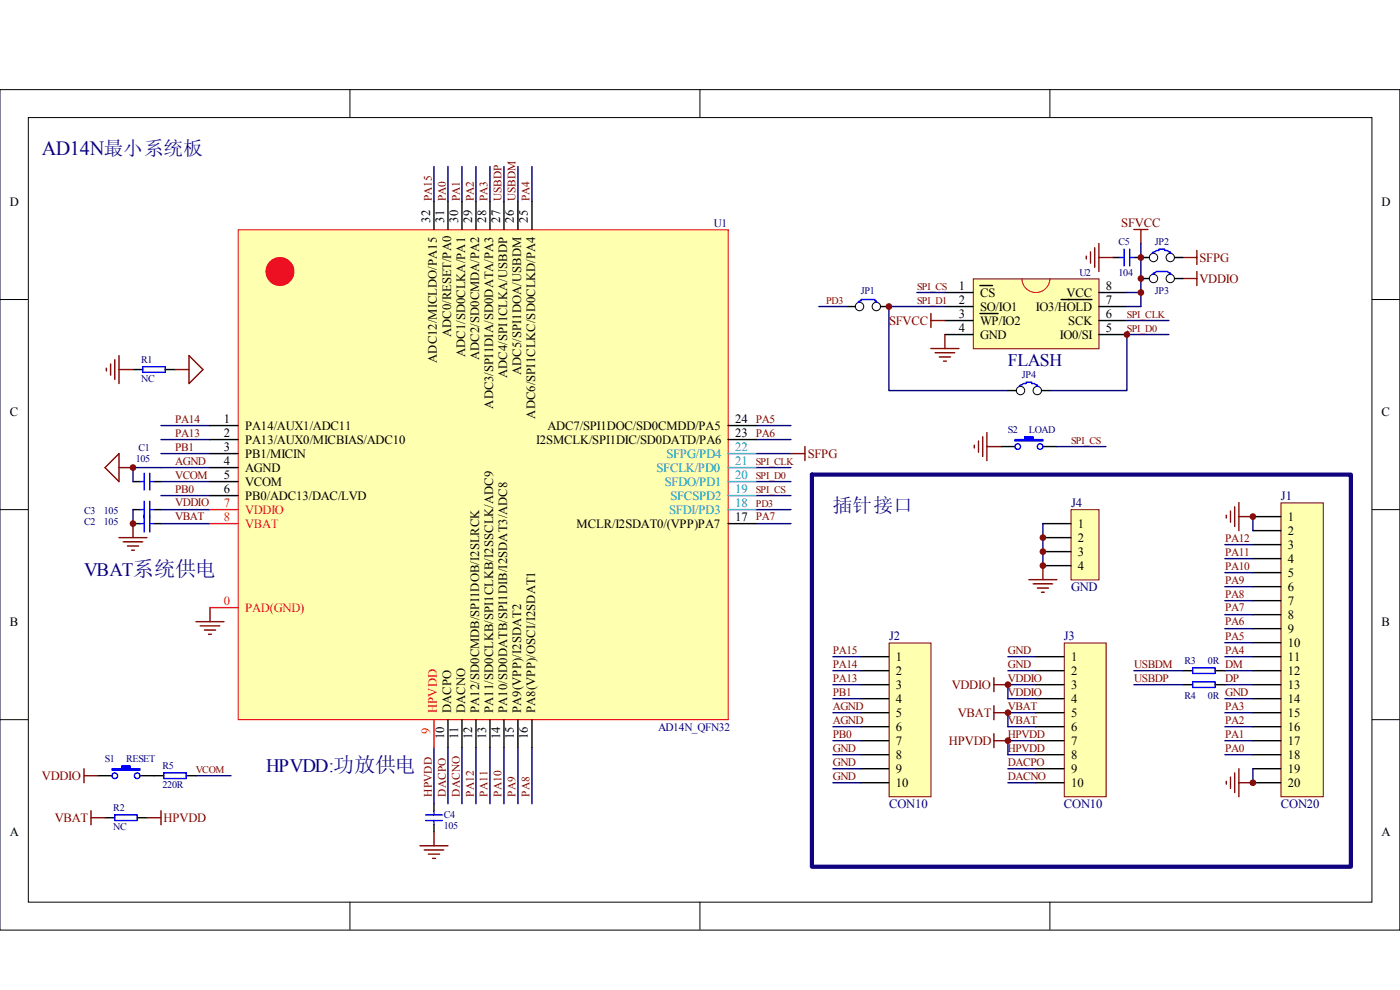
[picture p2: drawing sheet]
<svg xmlns="http://www.w3.org/2000/svg" width="297mm" height="210mm" viewBox="0 0 297 210" stroke-linecap="round" stroke-linejoin="round" font-family="sans-serif">
<g fill="none" stroke="#000" stroke-width=".21">
<path d="M0 19h297v178.2h-297zM74.2 19v5.9M148.5 19v5.9M222.7 19v5.9M6 24.9h285v166.4h-285zM0 63.5h5.9M291 63.5h6M0 108.1h5.9M291 108.1h6M0 152.6h5.9M291 152.6h6M74.2 191.2v5.9"/>
<path d="M148.5 191.2v5.9M222.7 191.2v5.9"/>
</g>
<path d="M160.4 96.2h7.4M160.4 99.1h7.4M160.4 102.1h7.4M160.4 105.1h7.4M160.4 108.1h7.4M160.4 111h7.4M41.6 164.5h7.4" fill="none" stroke="#000080" stroke-width=".3"/>
<g fill="none" stroke="#800000" stroke-width=".3">
<path d="M22.3 99.1l2.9-2.9v5.9zM25.2 99.1h3M25.2 114h6M26.1 114.9h4.2M27 115.8h2.4M27.9 116.7h.6M28.2 111v3M17.8 163v3M17.8 164.5h3M89.1 179.3h5.9M92.1 176.3v3M90 180.2h4.1"/>
<path d="M90.9 181.1h2.3M91.8 182h.6"/>
</g>
<path d="M28.2 108.1h1.5M28.2 111h1.5M28.2 102.1h1.5M32.7 108.1h1.5M32.7 111h1.5M32.7 102.1h1.5M20.8 164.5h3M29.7 164.5h3M92.1 170.4v1.5M92.1 174.9v1.4" fill="none" stroke="#000" stroke-width=".3"/>
<path d="M23.8 163h2v-.6h1.8v.6h2.1v.3h-5.9z" fill-rule="evenodd" fill="#00f" stroke="#00f" stroke-width=".3"/>
<g fill="none" stroke="#00f" stroke-width=".3">
<path d="M29.7 108.1h.9M29.7 111h.9M29.7 102.1h.9M30.6 100.3v3.6M30.6 106.3v6.5M31.8 108.1h.9M31.8 100.3v3.6M31.8 106.3v6.5M31.8 111h.9M31.8 102.1h.9M90.3 174h3.5M90.3 172.8h3.5"/>
<path d="M92.1 171.9v.9M92.1 174v.9"/>
<circle cx="24.4" cy="164.5" r=".6"/>
<circle cx="29.1" cy="164.5" r=".6"/>
</g>
<path d="M188.7 136.4h8.8v32.5h-8.8z" fill="#ffffb0"/>
<path d="M188.6 136.3h8.9v32.6h-8.9z" fill="none" stroke="#800000" stroke-width=".21"/>
<path d="M182.6 139.2h6M182.6 142.2h6M182.6 145.2h6M182.6 148.1h6M182.6 151.1h6M182.6 154.1h6M182.6 157h6M182.6 160h6M182.6 163h6M182.6 166h6" fill="none" stroke="#000" stroke-width=".3"/>
<path d="M225.9 136.4h8.8v32.5h-8.8z" fill="#ffffb0"/>
<path d="M225.8 136.3h8.9v32.6h-8.9z" fill="none" stroke="#800000" stroke-width=".21"/>
<path d="M219.8 139.2h5.9M219.8 142.2h5.9M219.8 145.2h5.9M219.8 148.1h5.9M219.8 151.1h5.9M219.8 154.1h5.9M219.8 157h5.9M219.8 160h5.9M219.8 163h5.9M219.8 166h5.9" fill="none" stroke="#000" stroke-width=".3"/>
<path d="M271.8 106.7h8.9v62.2h-8.9z" fill="#ffffb0"/>
<path d="M271.7 106.6h9v62.3h-9z" fill="none" stroke="#800000" stroke-width=".21"/>
<g fill="none" stroke="#000" stroke-width=".3">
<path d="M28.2 78.4h2.1M35 78.4h2.1M265.8 109.5h5.9M265.8 112.5h5.9M265.8 115.5h5.9M265.8 118.4h5.9M265.8 121.4h5.9M265.8 124.4h5.9M265.8 127.4h5.9M265.8 130.3h5.9M265.8 133.3h5.9M265.8 136.3h5.9"/>
<path d="M265.8 139.2h5.9M265.8 142.2h5.9M265.8 145.2h5.9M265.8 148.1h5.9M265.8 151.1h5.9M265.8 154.1h5.9M265.8 157h5.9M22.3 173.4h2M29.1 173.4h2.1M265.8 160h5.9M265.8 163h5.9M265.8 166h5.9"/>
</g>
<g fill="none" stroke="#000080" stroke-width=".3">
<path d="M259.9 115.5h5.9M259.9 118.4h5.9M176.7 139.2h5.9M213.8 139.2h6M259.9 121.4h5.9M259.9 124.4h5.9M259.9 127.4h5.9M259.9 130.3h5.9M259.9 133.3h5.9M259.9 136.3h5.9M259.9 139.2h5.9M176.7 142.2h5.9"/>
<path d="M176.7 145.2h5.9M176.7 148.1h5.9M176.7 151.1h5.9M176.7 154.1h5.9M176.7 157h5.9M213.8 142.2h6M219.8 145.2h-6v2.9h6M219.8 151.1h-6v3h6M219.8 157h-6v3h6M259.9 142.2h5.9M259.9 145.2h5.9M259.9 148.1h5.9"/>
<path d="M259.9 151.1h5.9M259.9 154.1h5.9M259.9 157h5.9M176.7 160h5.9M176.7 163h5.9M176.7 166h5.9M213.8 163h6M213.8 166h6M259.9 160h5.9"/>
</g>
<g fill="none" stroke="#800000" stroke-width=".3">
<path d="M22.6 78.1v.5M23.5 77.2v2.3M24.3 76.3v4.1M25.2 75.4v5.9M25.2 78.4h3M37.1 78.4h3M40.1 75.4l3 3-3 2.9zM210.9 143.7v3M210.9 149.6v3M210.9 155.6v2.9M210.9 145.2h2.9M210.9 151.1h2.9"/>
<path d="M210.9 157h2.9M19.3 171.9v3M19.3 173.4h3M31.2 173.4h3M34.2 171.9v3"/>
</g>
<path d="M30.3 77.8h4.7v1.1h-4.7zM24.3 172.8h4.8v1.2h-4.8z" fill="none" stroke="#00f" stroke-width=".3"/>
<path d="M227.3 108.1h5.8v14.9h-5.8z" fill="#ffffb0"/>
<path d="M227.2 108.1h5.9v14.9h-5.9z" fill="none" stroke="#800000" stroke-width=".21"/>
<path d="M221.2 111h6M221.2 114h6M221.2 117h6M221.2 119.9h6M250.9 142.2h2.1M250.9 145.2h2.1M257.8 142.2h2.1M257.8 145.2h2.1" fill="none" stroke="#000" stroke-width=".3"/>
<g fill="none" stroke="#000080" stroke-width=".3">
<path d="M92.1 35.3v7.4M95 35.3v7.4M98 35.3v7.4M101 35.3v7.4M103.9 35.3v7.4M106.9 35.3v7.4M109.9 35.3v7.4M112.9 35.3v7.4M34.2 96.2h10.3M34.2 93.2h10.3M34.2 90.2h10.3M44.5 99.1h-16.3v3"/>
<path d="M160.4 93.2h7.4M160.4 90.2h7.4M28.2 108.1v2.9M34.2 102.1h10.3M34.2 105.1h10.3M34.2 111h10.3M34.2 108.1h10.3M221.2 111v8.9M265.8 109.5v3M92.1 158.5v11.9M95 158.5v11.9M98 158.5v11.9"/>
<path d="M101 158.5v11.9M103.9 158.5v11.9M106.9 158.5v11.9M109.9 158.5v11.9M112.9 158.5v11.9M240.5 145.2h10.4M240.5 142.2h10.4M265.8 163v3"/>
</g>
<g fill="none" stroke="#800000" stroke-width=".3">
<path d="M221.2 119.9v3M260.1 109.2v.6M261 108.3v2.4M261.9 107.5v4.1M262.8 106.6v5.9M262.8 109.5h3M41.6 131.8h5.9M42.5 132.7h4.1M43.4 133.6h2.3M44.2 134.5h.6M44.5 128.8v3M218.3 122.9h5.9"/>
<path d="M219.2 123.8h4.1M220.1 124.7h2.3M220.9 125.6h.6M260.1 165.7v.6M261 164.8v2.3M261.9 163.9v4.1M262.8 163v5.9M262.8 166h3"/>
</g>
<path d="M253 141.6h4.8v1.2h-4.8zM253 144.6h4.8v1.2h-4.8z" fill="none" stroke="#00f" stroke-width=".3"/>
<circle cx="28.2" cy="99.1" r=".59" fill="#800000" stroke="#800000" stroke-width=".21"/>
<path d="M206.6 59.2h26.5v14.7h-26.5z" fill="#ffffb0"/>
<path d="M206.5 59.1h26.6v14.8h-26.6z" fill="none" stroke="#800000" stroke-width=".21"/>
<g fill="none" stroke="#000" stroke-width=".3">
<path d="M236.1 54.6h1.5M240.5 54.6h1.5M200.5 62h5.9M200.5 65h5.9M200.5 68h5.9M200.5 70.9h5.9M207.9 60.5h2.7M207.9 66.5h3.8M225.1 63.5h6.5M233.1 62h6M233.1 65h6M233.1 68h6"/>
<path d="M233.1 70.9h6M212.3 94.7h3M221.2 94.7h3"/>
</g>
<path d="M216.8 59.1a2.97 2.97 0 0 0 3 2.9 2.97 2.97 0 0 0 2.9-2.9" fill="none" stroke="#bf0000" stroke-width=".21"/>
<g fill="none" stroke="#800000" stroke-width=".3">
<path d="M230.4 54.3v.6M231.3 53.4v2.4M232.2 52.5v4.2M233.1 54.6h3M233.1 51.6v6M250.9 54.6h3M253.9 53.1v3M197.5 73.9h5.9M197.5 66.5v2.9M197.5 68h3M198.4 74.8h4.1M199.3 75.7h2.3"/>
<path d="M200.2 76.6h.6M200.5 70.9v3M167.8 96.2h3M170.8 94.7v3M206.7 94.4v.6M207.6 93.5v2.4M208.5 92.6v4.2M209.4 91.7v6M209.4 94.7h2.9"/>
</g>
<path d="M194.5 62h6M194.5 65h6M239.1 68h8.9M239.1 70.9h8.9M239.1 62h2.9v3h-2.9M224.2 94.7h10.4" fill="none" stroke="#000080" stroke-width=".3"/>
<path d="M215.3 93.2h2.1v-.6h1.8v.6h2v.3h-5.9z" fill-rule="evenodd" fill="#00f" stroke="#00f" stroke-width=".3"/>
<g fill="none" stroke="#00f" stroke-width=".3">
<path d="M237.6 54.6h.9M238.5 52.8v3.6M239.7 54.6h.8M239.7 52.8v3.6"/>
<circle cx="215.9" cy="94.7" r=".59"/>
<circle cx="220.6" cy="94.7" r=".59"/>
</g>
<g fill="#800000" stroke="#800000" stroke-width=".21">
<circle cx="28.2" cy="111" r=".59"/>
<circle cx="265.8" cy="109.5" r=".6"/>
<circle cx="265.8" cy="166" r=".59"/>
<circle cx="213.8" cy="145.2" r=".59"/>
<circle cx="213.8" cy="151.1" r=".59"/>
<circle cx="213.8" cy="157" r=".59"/>
<circle cx="221.2" cy="114" r=".59"/>
<circle cx="221.2" cy="117" r=".6"/>
<circle cx="221.2" cy="119.9" r=".6"/>
</g>
<path d="M172.2 100.6h114.4v83.2h-114.4z" fill="none" stroke="#11037f" stroke-width=".89"/>
<path d="M50.6 48.8h103.9v103.8h-103.9z" fill="#ffffb0"/>
<path d="M50.5 48.7h104v103.9h-104z" fill="none" stroke="#f00" stroke-width=".21"/>
<g fill="none" stroke="#000" stroke-width=".3">
<path d="M92.1 42.7v6M95 42.7v6M98 42.7v6M101 42.7v6M103.9 42.7v6M106.9 42.7v6M109.9 42.7v6M112.9 42.7v6M242 59.1h1.8M242 54.6h1.8M249.2 59.1h1.7M249.2 54.6h1.7"/>
<path d="M179.7 65h1.7M186.8 65h1.8M44.5 90.2h6M44.5 93.2h6M44.5 96.2h6M44.5 99.1h6M154.4 90.2h6M154.4 93.2h6M213.8 82.8h1.8M220.9 82.8h1.8M44.5 105.1h6M44.5 102.1h6"/>
<path d="M154.4 111h6M95 152.6v5.9M98 152.6v5.9M101 152.6v5.9M103.9 152.6v5.9M106.9 152.6v5.9M109.9 152.6v5.9M112.9 152.6v5.9M32.7 164.5h2M39.5 164.5h2.1"/>
</g>
<path d="M44.5 108.1h6M44.5 111h6M44.5 128.8h6M92.1 152.6v5.9" fill="none" stroke="#ee0e22" stroke-width=".3"/>
<circle cx="59.4" cy="57.6" r="2.97" fill="#ee0e22" stroke="#ee0e22" stroke-width=".21"/>
<path d="M154.4 99.1h6M154.4 96.2h6M154.4 108.1h6M154.4 105.1h6M154.4 102.1h6" fill="none" stroke="#009cca" stroke-width=".3"/>
<path d="M240.5 48.7h3M242 48.7v2.9M250.9 59.1h3M253.9 57.6v2.9" fill="none" stroke="#800000" stroke-width=".3"/>
<g fill="none" stroke="#000" stroke-width=".21">
<circle cx="244.7" cy="54.6" r=".89"/>
<circle cx="244.7" cy="59.1" r=".89"/>
<circle cx="248.3" cy="54.6" r=".89"/>
<circle cx="248.3" cy="59.1" r=".89"/>
<circle cx="182.3" cy="65" r=".89"/>
<circle cx="185.9" cy="65" r=".89"/>
<circle cx="216.5" cy="82.8" r=".89"/>
<circle cx="220.1" cy="82.8" r=".89"/>
</g>
<path d="M244.4 58.2h.3v-.3h.3l.3-.3h2.4l.3 .3h.3v.3h.3M244.4 53.7l.9-.6h.6v-.3h1.2v.3h.6l.3 .3h.3v.3h.3M182 64.1l.3-.3h.3v-.3h3v.3h.3v.3h.3M216.2 81.9l.9-.6h.6v-.3h1.2v.3h.6l.3 .3h.3v.3h.3M34.7 163.9h4.8v1.2h-4.8z" fill="none" stroke="#00f" stroke-width=".3"/>
<path d="M242 51.6v10.4M173.7 65h6M194.5 65h-5.9v17.8h25.2M239.1 70.9v11.9h-16.4" fill="none" stroke="#000080" stroke-width=".3"/>
<g fill="#800000" stroke="#800000" stroke-width=".21">
<circle cx="239.1" cy="70.9" r=".59"/>
<circle cx="242" cy="62" r=".6"/>
<circle cx="242" cy="59.1" r=".59"/>
<circle cx="188.6" cy="65" r=".6"/>
<circle cx="242" cy="54.6" r=".6"/>
</g>
<text font-size="4.3" fill="#11037f" x="8.9" y="32.8">AD14N最小系统板</text>
<text font-size="4.2" fill="#11037f" x="176.7" y="108.5">插针接口</text>
<g font-size="4" fill="#11037f">
<text x="17.9" y="122">VBAT系统供电</text>
<text x="56.5" y="163.6">HPVDD:功放供电</text>
</g>
<text font-size="3.8" fill="#000080" x="213.8" y="77.5">FLASH</text>
<g font-size="2.7">
<text x="2.1" y="43.6">D</text>
<text x="91.3" y="47.2" transform="rotate(-90 91.3 47.2)">32</text>
<text x="94.2" y="47.2" transform="rotate(-90 94.2 47.2)">31</text>
<text x="97.2" y="47.2" transform="rotate(-90 97.2 47.2)">30</text>
<text x="100.1" y="47.2" transform="rotate(-90 100.1 47.2)">29</text>
<text x="103.1" y="47.2" transform="rotate(-90 103.1 47.2)">28</text>
<text x="106.1" y="47.2" transform="rotate(-90 106.1 47.2)">27</text>
<text x="109" y="47.2" transform="rotate(-90 109 47.2)">26</text>
<text x="112" y="47.2" transform="rotate(-90 112 47.2)">25</text>
<text x="293.1" y="43.6">D</text>
<text x="203.4" y="61.4">1</text>
<text x="203.4" y="64.4">2</text>
<text x="207.9" y="62.9">CS</text>
<text x="207.9" y="65.9">SO/IO1</text>
<text x="219.8" y="65.9">IO3/HOLD</text>
<text x="226.3" y="62.9">VCC</text>
<text x="234.6" y="64.4">7</text>
<text x="234.6" y="61.4">8</text>
<text x="95.7" y="71.5" transform="rotate(-90 95.7 71.5)">ADC0/RESET/PA0</text>
<text x="203.4" y="67.3">3</text>
<text x="203.4" y="70.3">4</text>
<text x="207.9" y="68.9">WP/IO2</text>
<text x="207.9" y="71.8">GND</text>
<text x="224.8" y="71.8">IO0/SI</text>
<text x="226.6" y="68.9">SCK</text>
<text x="234.6" y="70.3">5</text>
<text x="234.6" y="67.3">6</text>
<text x="92.7" y="76.9" transform="rotate(-90 92.7 76.9)">ADC12/MICLDO/PA15</text>
<text x="98.7" y="75.7" transform="rotate(-90 98.7 75.7)">ADC1/SD0CLKA/PA1</text>
<text x="101.7" y="76.3" transform="rotate(-90 101.7 76.3)">ADC2/SD0CMDA/PA2</text>
<text x="107.6" y="80.1" transform="rotate(-90 107.6 80.1)">ADC4/SPI1CLKA/USBDP</text>
<text x="110.6" y="79.5" transform="rotate(-90 110.6 79.5)">ADC5/SPI1DOA/USBDM</text>
<text x="2.1" y="88.2">C</text>
<text x="47.5" y="89.6">1</text>
<text x="104.6" y="86.6" transform="rotate(-90 104.6 86.6)">ADC3/SPI1DIA/SD0DATA/PA3</text>
<text x="113.5" y="88.8" transform="rotate(-90 113.5 88.8)">ADC6/SPI1CLKC/SD0CLKD/PA4</text>
<text x="155.9" y="89.6">24</text>
<text x="293.1" y="88.2">C</text>
<text x="47.5" y="95.5">3</text>
<text x="47.5" y="92.6">2</text>
<text x="52" y="94.1">PA13/AUX0/MICBIAS/ADC10</text>
<text x="52" y="91.1">PA14/AUX1/ADC11</text>
<text x="113.8" y="94.1">I2SMCLK/SPI1DIC/SD0DATD/PA6</text>
<text x="116.1" y="91.1">ADC7/SPI1DOC/SD0CMDD/PA5</text>
<text x="155.9" y="92.6">23</text>
<text x="47.5" y="98.6">4</text>
<text x="47.5" y="101.5">5</text>
<text x="52" y="97.1">PB1/MICIN</text>
<text x="52" y="100">AGND</text>
<text x="47.5" y="104.5">6</text>
<text x="52" y="105.9">PB0/ADC13/DAC/LVD</text>
<text x="52" y="103">VCOM</text>
<text x="122.3" y="111.9">MCLR/I2SDAT0/(VPP)PA7</text>
<text x="155.9" y="110.4">17</text>
<text x="228.7" y="111.9">1</text>
<text x="273.2" y="110.4">1</text>
<text x="273.2" y="113.4">2</text>
<text x="228.7" y="114.9">2</text>
<text x="228.7" y="117.9">3</text>
<text x="273.2" y="116.4">3</text>
<text x="273.2" y="119.3">4</text>
<text x="228.7" y="120.8">4</text>
<text x="273.2" y="122.3">5</text>
<text x="273.2" y="125.2">6</text>
<text x="273.2" y="128.2">7</text>
<text x="273.2" y="131.2">8</text>
<text x="2.1" y="132.7">B</text>
<text x="273.2" y="134.2">9</text>
<text x="273.2" y="137.2">10</text>
<text x="293.1" y="132.7">B</text>
<text x="190.1" y="140.1">1</text>
<text x="190.1" y="143.1">2</text>
<text x="227.2" y="140.1">1</text>
<text x="227.2" y="143.1">2</text>
<text x="273.2" y="140.1">11</text>
<text x="273.2" y="143.1">12</text>
<text x="190.1" y="146.1">3</text>
<text x="190.1" y="149">4</text>
<text x="227.2" y="146.1">3</text>
<text x="227.2" y="149">4</text>
<text x="273.2" y="146.1">13</text>
<text x="273.2" y="149">14</text>
<text x="95.7" y="151.2" transform="rotate(-90 95.7 151.2)">DACPO</text>
<text x="98.7" y="151.2" transform="rotate(-90 98.7 151.2)">DACNO</text>
<text x="101.7" y="151.2" transform="rotate(-90 101.7 151.2)">PA12/SD0CMDB/SPI1DOB/I2SLRCK</text>
<text x="104.6" y="151.2" transform="rotate(-90 104.6 151.2)">PA11/SD0CLKB/SPI1CLKB/I2SSCLK/ADC9</text>
<text x="107.6" y="151.2" transform="rotate(-90 107.6 151.2)">PA10/SD0DATB/SPI1DIB/I2SDAT3/ADC8</text>
<text x="110.6" y="151.2" transform="rotate(-90 110.6 151.2)">PA9(VPP)/I2SDAT2</text>
<text x="113.5" y="151.2" transform="rotate(-90 113.5 151.2)">PA8(VPP)/OSCI/I2SDAT1</text>
<text x="190.1" y="152">5</text>
<text x="190.1" y="155">6</text>
<text x="227.2" y="152">5</text>
<text x="227.2" y="155">6</text>
<text x="273.2" y="152">15</text>
<text x="273.2" y="155">16</text>
<text x="94.2" y="156.7" transform="rotate(-90 94.2 156.7)">10</text>
<text x="97.2" y="156.7" transform="rotate(-90 97.2 156.7)">11</text>
<text x="100.1" y="156.7" transform="rotate(-90 100.1 156.7)">12</text>
<text x="103.1" y="156.7" transform="rotate(-90 103.1 156.7)">13</text>
<text x="106.1" y="156.7" transform="rotate(-90 106.1 156.7)">14</text>
<text x="109" y="156.7" transform="rotate(-90 109 156.7)">15</text>
<text x="112" y="156.7" transform="rotate(-90 112 156.7)">16</text>
<text x="190.1" y="157.9">7</text>
<text x="190.1" y="160.9">8</text>
<text x="227.2" y="157.9">7</text>
<text x="227.2" y="160.9">8</text>
<text x="273.2" y="157.9">17</text>
<text x="273.2" y="160.9">18</text>
<text x="190.1" y="163.9">9</text>
<text x="190.1" y="166.8">10</text>
<text x="227.2" y="163.9">9</text>
<text x="227.2" y="166.8">10</text>
<text x="273.2" y="163.9">19</text>
<text x="273.2" y="166.8">20</text>
<text x="2.1" y="177.2">A</text>
<text x="293.1" y="177.2">A</text>
</g>
<g font-size="2.7" fill="#800000">
<text x="237.9" y="48">SFVCC</text>
<text x="254.5" y="55.5">SFPG</text>
<text x="254.5" y="60">VDDIO</text>
<text x="188.6" y="68.9">SFVCC</text>
<text x="171.3" y="97.1">SFPG</text>
<text x="201.9" y="146.1">VDDIO</text>
<text x="203.2" y="152">VBAT</text>
<text x="201.3" y="157.9">HPVDD</text>
<text x="8.9" y="165.4">VDDIO</text>
<text x="11.6" y="174.3">VBAT</text>
<text x="34.7" y="174.3">HPVDD</text>
</g>
<g font-size="2.7" fill="#009cca">
<text x="155.9" y="95.5">22</text>
<text x="139.3" y="100">SFCLK/PD0</text>
<text x="141.4" y="97.1">SFPG/PD4</text>
<text x="155.9" y="101.5">20</text>
<text x="155.9" y="98.6">21</text>
<text x="141" y="103">SFDO/PD1</text>
<text x="142.2" y="105.9">SFCSPD2</text>
<text x="155.9" y="107.5">18</text>
<text x="155.9" y="104.5">19</text>
<text x="142" y="108.9">SFDI/PD3</text>
</g>
<g font-size="2.7" fill="#ee0e22">
<text x="47.5" y="107.5">7</text>
<text x="47.5" y="110.4">8</text>
<text x="52" y="108.9">VDDIO</text>
<text x="52" y="111.9">VBAT</text>
<text x="47.5" y="128.2">0</text>
<text x="52" y="129.7">PAD(GND)</text>
<text x="91.3" y="155.6" transform="rotate(-90 91.3 155.6)">9</text>
<text x="92.7" y="151.2" transform="rotate(-90 92.7 151.2)">HPVDD</text>
</g>
<g font-size="2.7" fill="#000080">
<text x="227.2" y="107.5">J4</text>
<text x="271.7" y="105.9">J1</text>
<text x="227.2" y="125.2">GND</text>
<text x="188.6" y="135.7">J2</text>
<text x="225.7" y="135.7">J3</text>
<text x="188.6" y="171.3">CON10</text>
<text x="225.7" y="171.3">CON10</text>
<text x="271.7" y="171.3">CON20</text>
</g>
<g font-size="2.4" fill="#800000">
<text x="91.6" y="42.7" transform="rotate(-90 91.6 42.7)">PA15</text>
<text x="94.6" y="42.7" transform="rotate(-90 94.6 42.7)">PA0</text>
<text x="97.5" y="42.7" transform="rotate(-90 97.5 42.7)">PA1</text>
<text x="100.5" y="42.7" transform="rotate(-90 100.5 42.7)">PA2</text>
<text x="103.4" y="42.7" transform="rotate(-90 103.4 42.7)">PA3</text>
<text x="106.4" y="42.7" transform="rotate(-90 106.4 42.7)">USBDP</text>
<text x="109.4" y="42.7" transform="rotate(-90 109.4 42.7)">USBDM</text>
<text x="112.3" y="42.7" transform="rotate(-90 112.3 42.7)">PA4</text>
<text x="37.2" y="89.6">PA14</text>
<text x="160.3" y="89.6">PA5</text>
<text x="37.2" y="92.6">PA13</text>
<text x="37.2" y="95.5">PB1</text>
<text x="160.3" y="92.6">PA6</text>
<text x="37.2" y="101.5">VCOM</text>
<text x="37.2" y="98.5">AGND</text>
<text x="37.2" y="104.4">PB0</text>
<text x="37.2" y="107.4">VDDIO</text>
<text x="37.2" y="110.3">VBAT</text>
<text x="160.3" y="110.3">PA7</text>
<text x="259.9" y="117.8">PA11</text>
<text x="259.9" y="114.8">PA12</text>
<text x="259.9" y="123.7">PA9</text>
<text x="259.9" y="120.8">PA10</text>
<text x="259.9" y="129.6">PA7</text>
<text x="259.9" y="126.7">PA8</text>
<text x="259.9" y="135.7">PA5</text>
<text x="259.9" y="132.6">PA6</text>
<text x="176.7" y="138.6">PA15</text>
<text x="176.7" y="141.6">PA14</text>
<text x="213.8" y="141.6">GND</text>
<text x="213.8" y="138.6">GND</text>
<text x="240.6" y="141.6">USBDM</text>
<text x="259.9" y="138.6">PA4</text>
<text x="259.9" y="141.6">DM</text>
<text x="176.7" y="144.5">PA13</text>
<text x="176.7" y="147.5">PB1</text>
<text x="213.8" y="144.5">VDDIO</text>
<text x="213.8" y="147.5">VDDIO</text>
<text x="240.6" y="144.5">USBDP</text>
<text x="259.9" y="144.5">DP</text>
<text x="176.7" y="150.5">AGND</text>
<text x="176.7" y="153.4">AGND</text>
<text x="213.8" y="150.5">VBAT</text>
<text x="213.8" y="153.4">VBAT</text>
<text x="259.9" y="153.4">PA2</text>
<text x="259.9" y="150.5">PA3</text>
<text x="176.7" y="156.4">PB0</text>
<text x="176.7" y="159.4">GND</text>
<text x="213.8" y="156.4">HPVDD</text>
<text x="213.8" y="159.4">HPVDD</text>
<text x="259.9" y="159.4">PA0</text>
<text x="259.9" y="156.4">PA1</text>
<text x="176.7" y="162.3">GND</text>
<text x="176.7" y="165.3">GND</text>
<text x="213.8" y="162.3">DACPO</text>
<text x="213.8" y="165.3">DACNO</text>
<text x="91.6" y="168.9" transform="rotate(-90 91.6 168.9)">HPVDD</text>
<text x="94.6" y="168.9" transform="rotate(-90 94.6 168.9)">DACPO</text>
<text x="97.5" y="168.9" transform="rotate(-90 97.5 168.9)">DACNO</text>
<text x="100.5" y="168.9" transform="rotate(-90 100.5 168.9)">PA12</text>
<text x="103.4" y="168.9" transform="rotate(-90 103.4 168.9)">PA11</text>
<text x="106.4" y="168.9" transform="rotate(-90 106.4 168.9)">PA10</text>
<text x="109.4" y="168.9" transform="rotate(-90 109.4 168.9)">PA9</text>
<text x="112.3" y="168.9" transform="rotate(-90 112.3 168.9)">PA8</text>
</g>
<g font-size="2.4" fill="#000080">
<text x="151.4" y="48">U1</text>
<text x="139.6" y="155">AD14N_QFN32</text>
</g>
<g font-size="2.1" fill="#000080">
<text x="237.3" y="51.9">C5</text>
<text x="245" y="51.9">JP2</text>
<text x="229" y="58.5">U2</text>
<text x="237.3" y="58.5">104</text>
<text x="182.6" y="62.3">JP1</text>
<text x="245" y="62.3">JP3</text>
<text x="30" y="76.9">R1</text>
<text x="30" y="81.1">NC</text>
<text x="216.8" y="80.1">JP4</text>
<text x="29.4" y="95.6">C1</text>
<text x="213.8" y="91.7">S2</text>
<text x="218.2" y="91.7">LOAD</text>
<text x="28.8" y="98">105</text>
<text x="17.9" y="108.9">C3</text>
<text x="17.9" y="111.3">C2</text>
<text x="22" y="108.9">105</text>
<text x="22" y="111.3">105</text>
<text x="251.3" y="140.7">R3</text>
<text x="256.3" y="140.7">0R</text>
<text x="251.3" y="148.1">R4</text>
<text x="256.3" y="148.1">0R GND</text>
<text x="22.3" y="161.5">S1</text>
<text x="26.8" y="161.5">RESET</text>
<text x="34.5" y="163">R5</text>
<text x="34.5" y="167.2">220R</text>
<text x="24" y="171.9">R2</text>
<text x="94.1" y="173.4">C4</text>
<text x="24" y="176">NC</text>
<text x="94.1" y="175.8">105</text>
</g>
<g font-size="2.1" fill="#800000">
<text x="175.2" y="64.4">PD3</text>
<text x="194.5" y="61.4">SPI_CS</text>
<text x="194.5" y="64.4">SPI_D1</text>
<text x="239.1" y="70.3">SPI_D0</text>
<text x="239.1" y="67.3">SPI_CLK</text>
<text x="227.2" y="94.1">SPI_CS</text>
<text x="160.3" y="101.5">SPI_D0</text>
<text x="160.3" y="98.6">SPI_CLK</text>
<text x="160.3" y="104.5">SPI_CS</text>
<text x="160.3" y="107.5">PD3</text>
<text x="41.6" y="163.9">VCOM</text>
</g>
</svg>
